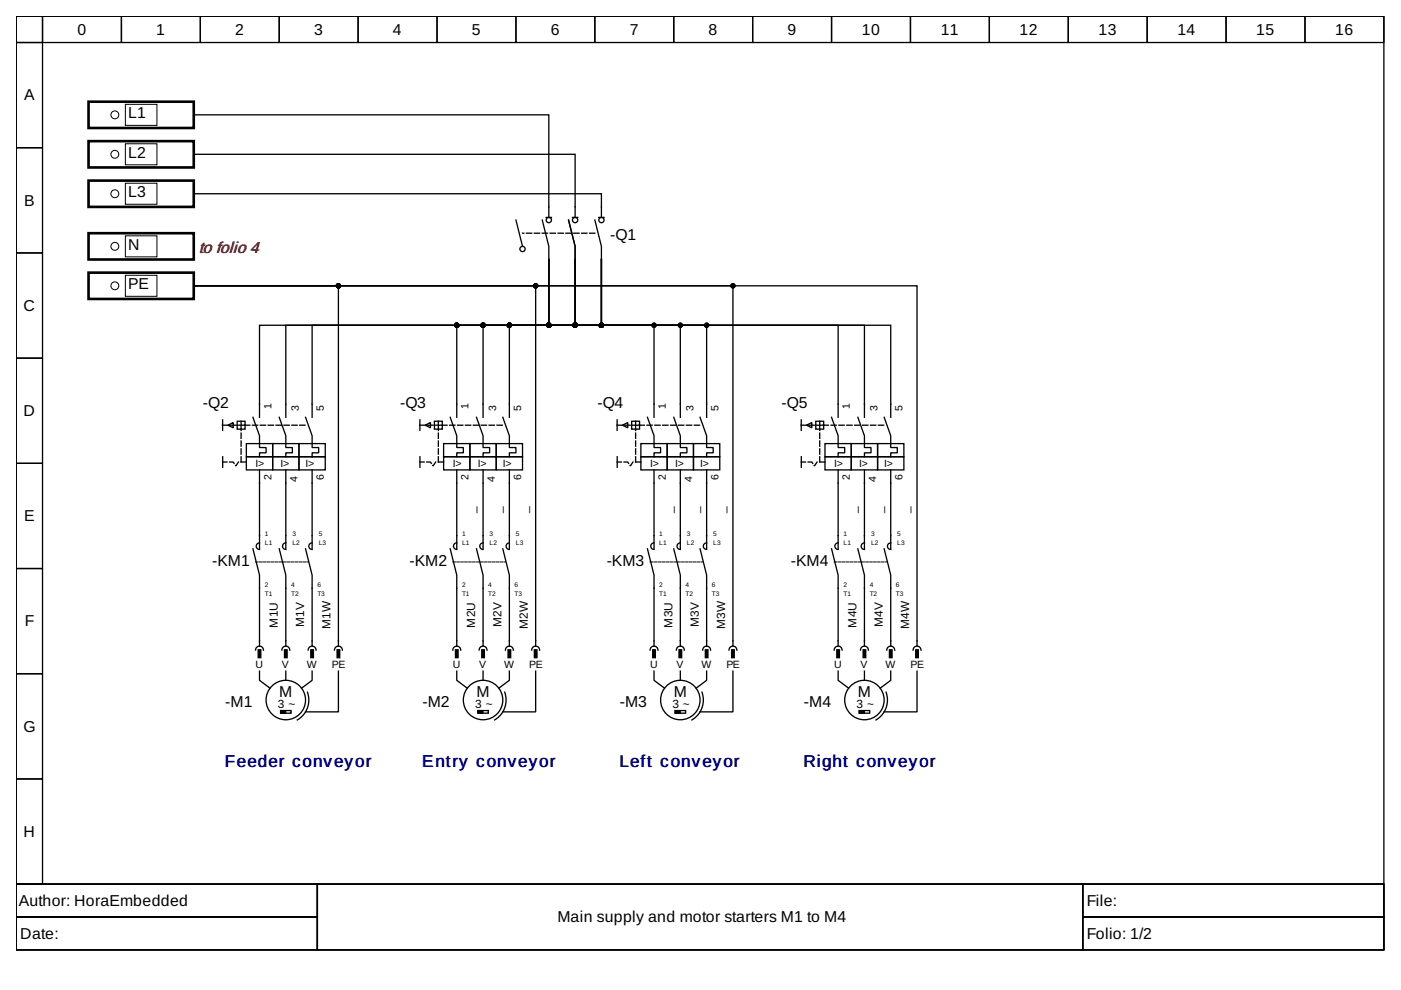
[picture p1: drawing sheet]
<svg xmlns="http://www.w3.org/2000/svg" width="297mm" height="210mm" viewBox="0 0 297 210" stroke-linecap="round" stroke-linejoin="round" font-family="sans-serif">
<g fill="none" stroke="#000" stroke-width=".28">
<path d="M3.4 3.4h290v184.1h-290zM3.4 3.4h5.6v5.6h-5.6zM3.4 9h5.6v22.3h-5.6zM9 3.4h16.7v5.6h-16.7zM25.7 3.4h16.8v5.6h-16.8zM42.5 3.4h16.7v5.6h-16.7zM59.2 3.4h16.7v5.6h-16.7zM75.9 3.4h16.8v5.6h-16.8zM92.7 3.4h16.7v5.6h-16.7zM109.4 3.4h16.7v5.6h-16.7zM126.1 3.4h16.7v5.6h-16.7zM142.8 3.4h16.8v5.6h-16.8z"/>
<path d="M159.6 3.4h16.7v5.6h-16.7zM176.3 3.4h16.7v5.6h-16.7zM193 3.4h16.8v5.6h-16.8zM209.8 3.4h16.7v5.6h-16.7zM226.5 3.4h16.7v5.6h-16.7zM243.2 3.4h16.8v5.6h-16.8zM260 3.4h16.7v5.6h-16.7zM276.7 3.4h16.7v5.6h-16.7zM3.4 31.3h5.6v22.3h-5.6zM41.1 24.4h75.3v21.7M41.1 32.7h80.8v13.4M3.4 53.6h5.6v22.3h-5.6z"/>
<path d="M41.1 41.1h86.4v5M109.4 46.7l1.4 5.5M115 46.7l1.4 5.5v2.8M115.8 46.1h1.1M116.4 55v14h-61.4v19.5M116.4 55v14h-19.6v19.5M116.4 55v14h22.3v19.5M116.4 55v14h61.3v19.5M120.5 46.7l1.4 5.5v2.8M121.4 46.1h1.1M121.9 55v14h-61.3v19.5M121.9 55v14h-19.5v19.5"/>
<path d="M121.9 55v14h22.3v19.5M121.9 55v14h61.4v19.5M126.1 46.7l1.4 5.5v2.8M127 46.1h1.1M127.5 55v14h-61.3v19.5M127.5 55v14h-19.5v19.5M127.5 55v14h22.3v19.5M127.5 55v14h61.4v19.5M3.4 75.9h5.6v22.3h-5.6zM41.1 60.6h30.6v76.4M41.1 60.6h72.5v76.4M41.1 60.6h114.3v76.4"/>
<path d="M41.1 60.6h153.3v76.4M3.4 98.2h5.6v22.3h-5.6zM47.2 89v2.3M47.2 96.8v2.3M48.3 90.2l1.1-.6v1.1zM50.2 90.2h1.8M50.3 89.3h1.7v1.7h-1.7zM51.1 89.3v1.7M52.2 94.1h5.6v2.7h-5.6zM52.2 96.8h5.6v2.8h-5.6zM53.6 88.5l1.4 3.9v2.5h1.4v1.1h-1.4v.8M55 99.6v16.8"/>
<path d="M57.8 94.1h5.6v2.7h-5.6zM57.8 96.8h5.6v2.8h-5.6zM59.2 88.5l1.4 3.9v2.5h1.4v1.1h-1.4v.8M60.6 99.6v16.8M63.4 94.1h5.6v2.7h-5.6zM63.4 96.8h5.6v2.8h-5.6zM64.8 88.5l1.4 3.9v2.5h1.4v1.1h-1.4v.8M66.2 99.6v16.8M89 89v2.3M89 96.8v2.3M90.2 90.2l1.1-.6v1.1zM92.1 90.2h1.7"/>
<path d="M92.1 89.3h1.7v1.7h-1.7zM92.9 89.3v1.7M94.1 94.1h5.5v2.7h-5.5zM94.1 96.8h5.5v2.8h-5.5zM95.4 88.5l1.4 3.9v2.5h1.4v1.1h-1.4v.8M96.8 99.6v16.8M99.6 94.1h5.6v2.7h-5.6zM99.6 96.8h5.6v2.8h-5.6zM101 88.5l1.4 3.9v2.5h1.4v1.1h-1.4v.8M102.4 99.6v16.8M105.2 94.1h5.6v2.7h-5.6zM105.2 96.8h5.6v2.8h-5.6z"/>
<path d="M106.6 88.5l1.4 3.9v2.5h1.4v1.1h-1.4v.8M108 99.6v16.8M130.8 89v2.3M130.9 96.8v2.3M132 90.2l1.1-.6v1.1zM133.9 90.2h1.7M133.9 89.3h1.7v1.7h-1.7zM134.8 89.3v1.7M135.9 94.1h5.6v2.7h-5.6zM135.9 96.8h5.6v2.8h-5.6zM137.3 88.5l1.4 3.9v2.5h1.4v1.1h-1.4v.8M138.7 99.6v16.8"/>
<path d="M141.5 94.1h5.5v2.7h-5.5zM141.5 96.8h5.5v2.8h-5.5zM142.8 88.5l1.4 3.9v2.5h1.4v1.1h-1.4v.8M144.2 99.6v16.8M147 94.1h5.6v2.7h-5.6zM147 96.8h5.6v2.8h-5.6zM148.4 88.5l1.4 3.9v2.5h1.4v1.1h-1.4v.8M149.8 99.6v16.8M169.9 89v2.3M169.9 96.8v2.3M171 90.2l1.1-.6v1.1zM172.9 90.2h1.8"/>
<path d="M173 89.3h1.6v1.7h-1.6zM173.8 89.3v1.7M174.9 94.1h5.6v2.7h-5.6zM174.9 96.8h5.6v2.8h-5.6zM176.3 88.5l1.4 3.9v2.5h1.4v1.1h-1.4v.8M177.7 99.6v16.8M180.5 94.1h5.6v2.7h-5.6zM180.5 96.8h5.6v2.8h-5.6zM181.9 88.5l1.4 3.9v2.5h1.4v1.1h-1.4v.8M183.3 99.6v16.8M186.1 94.1h5.5v2.7h-5.5zM186.1 96.8h5.5v2.8h-5.5z"/>
<path d="M187.5 88.5l1.4 3.9v2.5h1.3v1.1h-1.3v.8M188.9 99.6v16.8M53.6 116.4l1.4 5.5v15.1M55 115.1a.7 .7 0 0 0-.7 .7 .7 .7 0 0 0 .7 .7M59.2 116.4l1.4 5.5v15.1M60.6 115.1a.7 .7 0 0 0-.7 .7 .7 .7 0 0 0 .7 .7M64.8 116.4l1.4 5.5v15.1M66.2 115.1a.7 .7 0 0 0-.7 .7 .7 .7 0 0 0 .7 .7M95.4 116.4l1.4 5.5v15.1M96.8 115.1a.7 .7 0 0 0-.7 .7 .7 .7 0 0 0 .7 .7M101 116.4l1.4 5.5v15.1M102.4 115.1a.7 .7 0 0 0-.7 .7 .7 .7 0 0 0 .7 .7"/>
<path d="M106.6 116.4l1.4 5.5v15.1M108 115.1a.7 .7 0 0 0-.7 .7 .7 .7 0 0 0 .7 .7M137.3 116.4l1.4 5.5v15.1M138.7 115.1a.7 .7 0 0 0-.7 .7 .7 .7 0 0 0 .7 .7M142.8 116.4l1.4 5.5v15.1M144.2 115.1a.7 .7 0 0 0-.7 .7 .7 .7 0 0 0 .7 .7M148.4 116.4l1.4 5.5v15.1M149.8 115.1a.7 .7 0 0 0-.7 .7 .7 .7 0 0 0 .7 .7M176.3 116.4l1.4 5.5v15.1M177.7 115.1a.7 .7 0 0 0-.7 .7 .7 .7 0 0 0 .7 .7M181.9 116.4l1.4 5.5v15.1M183.3 115.1a.7 .7 0 0 0-.7 .7 .7 .7 0 0 0 .7 .7"/>
<path d="M187.5 116.4l1.4 5.5v15.1M188.9 115.1a.7 .7 0 0 0-.7 .7 .7 .7 0 0 0 .7 .7M3.4 120.5h5.6v22.3h-5.6zM54.9 137a.84 .84 0 0 0-.7 .8M55.1 137a.84 .84 0 0 1 .8 .8M60.5 137a.84 .84 0 0 0-.7 .8M60.7 137a.84 .84 0 0 1 .7 .8M66.1 137a.84 .84 0 0 0-.8 .8M66.3 137a.84 .84 0 0 1 .7 .8M71.7 137a.84 .84 0 0 0-.8 .8M71.9 137a.84 .84 0 0 1 .7 .8M96.8 137a.84 .84 0 0 0-.8 .8"/>
<path d="M96.9 137a.84 .84 0 0 1 .8 .8M102.3 137a.84 .84 0 0 0-.7 .8M102.5 137a.84 .84 0 0 1 .8 .8M107.9 137a.84 .84 0 0 0-.7 .8M108.1 137a.84 .84 0 0 1 .7 .8M113.5 137a.84 .84 0 0 0-.8 .8M113.7 137a.84 .84 0 0 1 .7 .8M138.6 137a.84 .84 0 0 0-.8 .8M138.8 137a.84 .84 0 0 1 .7 .8M144.2 137a.84 .84 0 0 0-.8 .8M144.3 137a.84 .84 0 0 1 .8 .8M149.7 137a.84 .84 0 0 0-.7 .8"/>
<path d="M149.9 137a.84 .84 0 0 1 .8 .8M155.3 137a.84 .84 0 0 0-.7 .8M155.5 137a.84 .84 0 0 1 .7 .8M177.6 137a.84 .84 0 0 0-.7 .8M177.8 137a.84 .84 0 0 1 .7 .8M183.2 137a.84 .84 0 0 0-.8 .8M183.4 137a.84 .84 0 0 1 .7 .8M188.8 137a.84 .84 0 0 0-.8 .8M189 137a.84 .84 0 0 1 .7 .8M194.3 137a.84 .84 0 0 0-.7 .8M194.5 137a.84 .84 0 0 1 .8 .8M3.4 142.8h5.6v22.4h-5.6z"/>
<path d="M55 142.3v1.9l2.3 1.7M59.5 150.7h2.2v.5h-2.2zM60.6 142.3v1.9M65.2 146.8a4.9 4.9 0 0 1-2.2 5.9M66.2 142.3v1.9l-2.3 1.7M71.7 142.3v8.6h-6.9M96.8 142.3v1.9l2.3 1.7M101.3 150.7h2.2v.5h-2.2zM102.4 142.3v1.9M107 146.8a4.9 4.9 0 0 1-2.1 5.9M108 142.3v1.9l-2.2 1.7M113.6 142.3v8.6h-7"/>
<path d="M138.7 142.3v1.9l2.2 1.7M143.1 150.7h2.3v.5h-2.3zM144.2 142.3v1.9M148.8 146.8a4.9 4.9 0 0 1-2.1 5.9M149.8 142.3v1.9l-2.2 1.7M155.4 142.3v8.6h-7M177.7 142.3v1.9l2.2 1.7M182.2 150.7h2.2v.5h-2.2zM183.3 142.3v1.9M187.9 146.8a4.9 4.9 0 0 1-2.2 5.9M188.9 142.3v1.9l-2.3 1.7M194.4 142.3v8.6h-6.9"/>
<path d="M3.4 165.2h5.6v22.3h-5.6zM3.4 187.5h290v13.9h-290zM3.4 187.5h63.9v6.9h-63.9zM3.4 194.4h63.9v7h-63.9zM67.3 187.5h162.3v13.9h-162.3zM229.6 187.5h63.8v6.9h-63.8zM229.6 194.4h63.8v7h-63.8z"/>
<circle cx="110.8" cy="52.8" r=".56"/>
<circle cx="116.4" cy="46.7" r=".56"/>
<circle cx="121.9" cy="46.7" r=".56"/>
<circle cx="127.5" cy="46.7" r=".56"/>
<circle cx="60.6" cy="148.4" r="4.2"/>
<circle cx="102.4" cy="148.4" r="4.2"/>
<circle cx="144.2" cy="148.4" r="4.2"/>
<circle cx="183.3" cy="148.4" r="4.2"/>
</g>
<path d="M18.8 21.6h22.3v5.5h-22.3zM18.8 29.9h22.3v5.6h-22.3zM18.8 38.3h22.3v5.6h-22.3zM18.8 49.4h22.3v5.6h-22.3zM18.8 57.8h22.3v5.6h-22.3z" fill="none" stroke="#000" stroke-width=".56"/>
<g fill="none" stroke="#000" stroke-width=".21">
<path d="M26.6 22.1h6.7v4.5h-6.7zM26.6 30.5h6.7v4.4h-6.7zM26.6 38.8h6.7v4.5h-6.7zM26.6 50h6.7v4.5h-6.7zM26.6 58.4h6.7v4.4h-6.7z"/>
<circle cx="24.4" cy="32.7" r=".84"/>
<circle cx="24.4" cy="24.4" r=".84"/>
<circle cx="24.4" cy="41.1" r=".84"/>
<circle cx="24.4" cy="52.2" r=".84"/>
<circle cx="24.4" cy="60.6" r=".84"/>
</g>
<g fill="none" stroke="#000" stroke-width=".28" stroke-dasharray="1.1 .6">
<path d="M126.1 49.4h-15.3M47.2 90.2h3.1M51.1 98v-7M51.8 90.2h13.4M52.2 98h-1.6l-.6 .8-.6-.8h-2.2M89 90.2h3.2M92.9 98v-7M93.7 90.2h13.3M94.1 98h-1.7l-.6 .8-.5-.8h-2.3M130.8 90.2h3.2M134.8 98v-7M135.5 90.2h13.3"/>
<path d="M135.9 98h-1.7l-.6 .8-.5-.8h-2.2M169.8 90.2h3.2M173.8 98v-7M174.5 90.2h13.3M174.9 98h-1.7l-.5 .8-.6-.8h-2.2"/>
</g>
<path d="M54.2 119.1h11.1M96 119.1h11.2M137.8 119.1h11.2M176.9 119.1h11.1" fill="none" stroke="#000" stroke-width=".21" stroke-dasharray=".6 .3"/>
<g fill="#000" stroke="#000" stroke-width=".28">
<path d="M54.7 137.8h.6v1.6h-.6z" fill-rule="evenodd"/>
<path d="M60.3 137.8h.6v1.6h-.6z" fill-rule="evenodd"/>
<path d="M65.9 137.8h.6v1.6h-.6z" fill-rule="evenodd"/>
<path d="M71.5 137.8h.5v1.6h-.5z" fill-rule="evenodd"/>
<path d="M96.6 137.8h.5v1.6h-.5z" fill-rule="evenodd"/>
<path d="M102.1 137.8h.6v1.6h-.6z" fill-rule="evenodd"/>
<path d="M107.7 137.8h.6v1.6h-.6z" fill-rule="evenodd"/>
<path d="M113.3 137.8h.6v1.6h-.6z" fill-rule="evenodd"/>
<path d="M138.4 137.8h.5v1.6h-.5z" fill-rule="evenodd"/>
<path d="M144 137.8h.5v1.6h-.5z" fill-rule="evenodd"/>
<path d="M149.5 137.8h.6v1.6h-.6z" fill-rule="evenodd"/>
<path d="M155.1 137.8h.6v1.6h-.6z" fill-rule="evenodd"/>
<path d="M177.4 137.8h.6v1.6h-.6z" fill-rule="evenodd"/>
<path d="M183 137.8h.6v1.6h-.6z" fill-rule="evenodd"/>
<path d="M188.6 137.8h.5v1.6h-.5z" fill-rule="evenodd"/>
<path d="M194.2 137.8h.5v1.6h-.5z" fill-rule="evenodd"/>
<circle cx="71.7" cy="60.6" r=".42"/>
<circle cx="96.8" cy="69" r=".42"/>
<circle cx="102.4" cy="69" r=".42"/>
<circle cx="108" cy="69" r=".42"/>
<circle cx="113.6" cy="60.6" r=".42"/>
<circle cx="116.4" cy="69" r=".42"/>
<circle cx="121.9" cy="69" r=".42"/>
<circle cx="127.5" cy="69" r=".42"/>
<circle cx="138.7" cy="69" r=".42"/>
<circle cx="144.2" cy="69" r=".42"/>
<circle cx="149.8" cy="69" r=".42"/>
<circle cx="155.4" cy="60.6" r=".42"/>
</g>
<g fill="#000" stroke="#000" stroke-width=".21">
<path d="M59.5 150.7h1.1v.5h-1.1z" fill-rule="evenodd"/>
<path d="M101.3 150.7h1.1v.5h-1.1z" fill-rule="evenodd"/>
<path d="M143.1 150.7h1.1v.5h-1.1z" fill-rule="evenodd"/>
<path d="M182.2 150.7h1.1v.5h-1.1z" fill-rule="evenodd"/>
</g>
<g font-size="3.6" fill="#00007f">
<text x="47.6" y="162.6">Feeder conveyor</text>
<text x="89.5" y="162.6">Entry conveyor</text>
<text x="131.3" y="162.6">Left conveyor</text>
<text x="170.3" y="162.6">Right conveyor</text>
</g>
<text font-size="3.5" fill="#a00" x="42.1" y="53.6">to folio 4</text>
<g font-size="3.3">
<text x="16.4" y="7.3">0</text>
<text x="33.1" y="7.3">1</text>
<text x="49.9" y="7.3">2</text>
<text x="66.6" y="7.3">3</text>
<text x="83.3" y="7.3">4</text>
<text x="100" y="7.3">5</text>
<text x="116.8" y="7.3">6</text>
<text x="133.5" y="7.3">7</text>
<text x="150.2" y="7.3">8</text>
<text x="167" y="7.3">9</text>
<text x="182.7" y="7.3">10</text>
<text x="199.4" y="7.3">11</text>
<text x="216.2" y="7.3">12</text>
<text x="232.9" y="7.3">13</text>
<text x="249.6" y="7.3">14</text>
<text x="266.4" y="7.3">15</text>
<text x="283.1" y="7.3">16</text>
<text x="5.1" y="21.3">A</text>
<text x="27.1" y="25">L1</text>
<text x="27.1" y="33.4">L2</text>
<text x="27.1" y="41.8">L3</text>
<text x="5.1" y="43.6">B</text>
<text x="27.1" y="52.9">N</text>
<text x="129.4" y="51">-Q1</text>
<text x="5" y="65.9">C</text>
<text x="27.1" y="61.3">PE</text>
<text x="5" y="88.2">D</text>
<text x="43" y="86.5">-Q2</text>
<text x="84.9" y="86.5">-Q3</text>
<text x="126.7" y="86.5">-Q4</text>
<text x="165.7" y="86.5">-Q5</text>
<text x="5.1" y="110.5">E</text>
<text x="45" y="120">-KM1</text>
<text x="86.8" y="120">-KM2</text>
<text x="128.6" y="120">-KM3</text>
<text x="167.7" y="120">-KM4</text>
<text x="5.3" y="132.8">F</text>
<text x="47.8" y="149.8">-M1</text>
<text x="59.2" y="147.9">M</text>
<text x="89.6" y="149.8">-M2</text>
<text x="101" y="147.9">M</text>
<text x="131.4" y="149.8">-M3</text>
<text x="142.8" y="147.9">M</text>
<text x="170.5" y="149.8">-M4</text>
<text x="181.9" y="147.9">M</text>
<text x="5" y="155.1">G</text>
<text x="5" y="177.4">H</text>
<text x="4" y="192.1">Author: HoraEmbedded</text>
<text x="118.2" y="195.5">Main supply and motor starters M1 to M4</text>
<text x="230.4" y="192.1">File:</text>
<text x="4.3" y="199">Date:</text>
<text x="230.4" y="199">Folio: 1/2</text>
</g>
<g font-size="2.5">
<text x="100.7" y="108.8" transform="rotate(-90 100.7 108.8)">_</text>
<text x="106.3" y="108.8" transform="rotate(-90 106.3 108.8)">_</text>
<text x="111.9" y="108.8" transform="rotate(-90 111.9 108.8)">_</text>
<text x="142.6" y="108.8" transform="rotate(-90 142.6 108.8)">_</text>
<text x="148.1" y="108.8" transform="rotate(-90 148.1 108.8)">_</text>
<text x="153.7" y="108.8" transform="rotate(-90 153.7 108.8)">_</text>
<text x="181.6" y="108.8" transform="rotate(-90 181.6 108.8)">_</text>
<text x="187.2" y="108.8" transform="rotate(-90 187.2 108.8)">_</text>
<text x="192.8" y="108.8" transform="rotate(-90 192.8 108.8)">_</text>
<text x="58.9" y="133.1" transform="rotate(-90 58.9 133.1)">M1U</text>
<text x="64.5" y="132.9" transform="rotate(-90 64.5 132.9)">M1V</text>
<text x="70.1" y="133.4" transform="rotate(-90 70.1 133.4)">M1W</text>
<text x="100.7" y="133.1" transform="rotate(-90 100.7 133.1)">M2U</text>
<text x="106.3" y="132.9" transform="rotate(-90 106.3 132.9)">M2V</text>
<text x="111.9" y="133.4" transform="rotate(-90 111.9 133.4)">M2W</text>
<text x="142.6" y="133.1" transform="rotate(-90 142.6 133.1)">M3U</text>
<text x="148.1" y="132.9" transform="rotate(-90 148.1 132.9)">M3V</text>
<text x="153.7" y="133.4" transform="rotate(-90 153.7 133.4)">M3W</text>
<text x="181.6" y="133.1" transform="rotate(-90 181.6 133.1)">M4U</text>
<text x="187.2" y="132.9" transform="rotate(-90 187.2 132.9)">M4V</text>
<text x="192.8" y="133.4" transform="rotate(-90 192.8 133.4)">M4W</text>
<text x="58.9" y="150.1">3 ~</text>
<text x="100.7" y="150.1">3 ~</text>
<text x="142.6" y="150.1">3 ~</text>
<text x="181.6" y="150.1">3 ~</text>
</g>
<g font-size="2.2">
<text x="57.5" y="86.8" transform="rotate(-90 57.5 86.8)">1</text>
<text x="63.4" y="87.1" transform="rotate(-90 63.4 87.1)">3</text>
<text x="68.7" y="87.1" transform="rotate(-90 68.7 87.1)">5</text>
<text x="99.4" y="86.8" transform="rotate(-90 99.4 86.8)">1</text>
<text x="105.2" y="87.1" transform="rotate(-90 105.2 87.1)">3</text>
<text x="110.5" y="87.1" transform="rotate(-90 110.5 87.1)">5</text>
<text x="141.2" y="86.8" transform="rotate(-90 141.2 86.8)">1</text>
<text x="147" y="87.1" transform="rotate(-90 147 87.1)">3</text>
<text x="152.3" y="87.1" transform="rotate(-90 152.3 87.1)">5</text>
<text x="180.2" y="86.8" transform="rotate(-90 180.2 86.8)">1</text>
<text x="186.1" y="87.1" transform="rotate(-90 186.1 87.1)">3</text>
<text x="191.4" y="87.1" transform="rotate(-90 191.4 87.1)">5</text>
<text x="54.2" y="99.1">I&gt;</text>
<text x="57.5" y="101.9" transform="rotate(-90 57.5 101.9)">2</text>
<text x="59.5" y="99.1">I&gt;</text>
<text x="64.8" y="99.1">I&gt;</text>
<text x="68.7" y="101.9" transform="rotate(-90 68.7 101.9)">6</text>
<text x="96" y="99.1">I&gt;</text>
<text x="99.4" y="101.9" transform="rotate(-90 99.4 101.9)">2</text>
<text x="101.3" y="99.1">I&gt;</text>
<text x="106.6" y="99.1">I&gt;</text>
<text x="110.5" y="101.9" transform="rotate(-90 110.5 101.9)">6</text>
<text x="137.8" y="99.1">I&gt;</text>
<text x="141.2" y="101.9" transform="rotate(-90 141.2 101.9)">2</text>
<text x="143.1" y="99.1">I&gt;</text>
<text x="148.4" y="99.1">I&gt;</text>
<text x="152.3" y="101.9" transform="rotate(-90 152.3 101.9)">6</text>
<text x="176.9" y="99.1">I&gt;</text>
<text x="180.2" y="101.9" transform="rotate(-90 180.2 101.9)">2</text>
<text x="182.2" y="99.1">I&gt;</text>
<text x="187.5" y="99.1">I&gt;</text>
<text x="191.4" y="101.9" transform="rotate(-90 191.4 101.9)">6</text>
<text x="63.1" y="102.1" transform="rotate(-90 63.1 102.1)">4</text>
<text x="104.9" y="102.1" transform="rotate(-90 104.9 102.1)">4</text>
<text x="146.8" y="102.1" transform="rotate(-90 146.8 102.1)">4</text>
<text x="185.8" y="102.1" transform="rotate(-90 185.8 102.1)">4</text>
<text x="54.2" y="141.7">U</text>
<text x="59.8" y="141.7">V</text>
<text x="65.1" y="141.7">W</text>
<text x="70.4" y="141.7">PE</text>
<text x="96" y="141.7">U</text>
<text x="101.6" y="141.7">V</text>
<text x="106.9" y="141.7">W</text>
<text x="112.2" y="141.7">PE</text>
<text x="137.8" y="141.7">U</text>
<text x="143.4" y="141.7">V</text>
<text x="148.7" y="141.7">W</text>
<text x="154" y="141.7">PE</text>
<text x="176.9" y="141.7">U</text>
<text x="182.4" y="141.7">V</text>
<text x="187.7" y="141.7">W</text>
<text x="193" y="141.7">PE</text>
</g>
<g font-size="1.4">
<text x="56.1" y="113.6">1</text>
<text x="62" y="113.6">3</text>
<text x="67.6" y="113.6">5</text>
<text x="98" y="113.6">1</text>
<text x="103.8" y="113.6">3</text>
<text x="109.4" y="113.6">5</text>
<text x="139.8" y="113.6">1</text>
<text x="145.6" y="113.6">3</text>
<text x="151.2" y="113.6">5</text>
<text x="178.8" y="113.6">1</text>
<text x="184.7" y="113.6">3</text>
<text x="190.2" y="113.6">5</text>
<text x="56.1" y="115.5">L1</text>
<text x="62" y="115.5">L2</text>
<text x="67.6" y="115.5">L3</text>
<text x="98" y="115.5">L1</text>
<text x="103.8" y="115.5">L2</text>
<text x="109.4" y="115.5">L3</text>
<text x="139.8" y="115.5">L1</text>
<text x="145.6" y="115.5">L2</text>
<text x="151.2" y="115.5">L3</text>
<text x="178.8" y="115.5">L1</text>
<text x="184.7" y="115.5">L2</text>
<text x="190.2" y="115.5">L3</text>
<text x="56.1" y="124.4">2</text>
<text x="61.7" y="124.4">4</text>
<text x="67.3" y="124.4">6</text>
<text x="98" y="124.4">2</text>
<text x="103.5" y="124.4">4</text>
<text x="109.1" y="124.4">6</text>
<text x="139.8" y="124.4">2</text>
<text x="145.4" y="124.4">4</text>
<text x="150.9" y="124.4">6</text>
<text x="178.8" y="124.4">2</text>
<text x="184.4" y="124.4">4</text>
<text x="190" y="124.4">6</text>
<text x="56.1" y="126.4">T1</text>
<text x="61.7" y="126.4">T2</text>
<text x="67.3" y="126.4">T3</text>
<text x="98" y="126.4">T1</text>
<text x="103.5" y="126.4">T2</text>
<text x="109.1" y="126.4">T3</text>
<text x="139.8" y="126.4">T1</text>
<text x="145.4" y="126.4">T2</text>
<text x="150.9" y="126.4">T3</text>
<text x="178.8" y="126.4">T1</text>
<text x="184.4" y="126.4">T2</text>
<text x="190" y="126.4">T3</text>
</g>
</svg>
